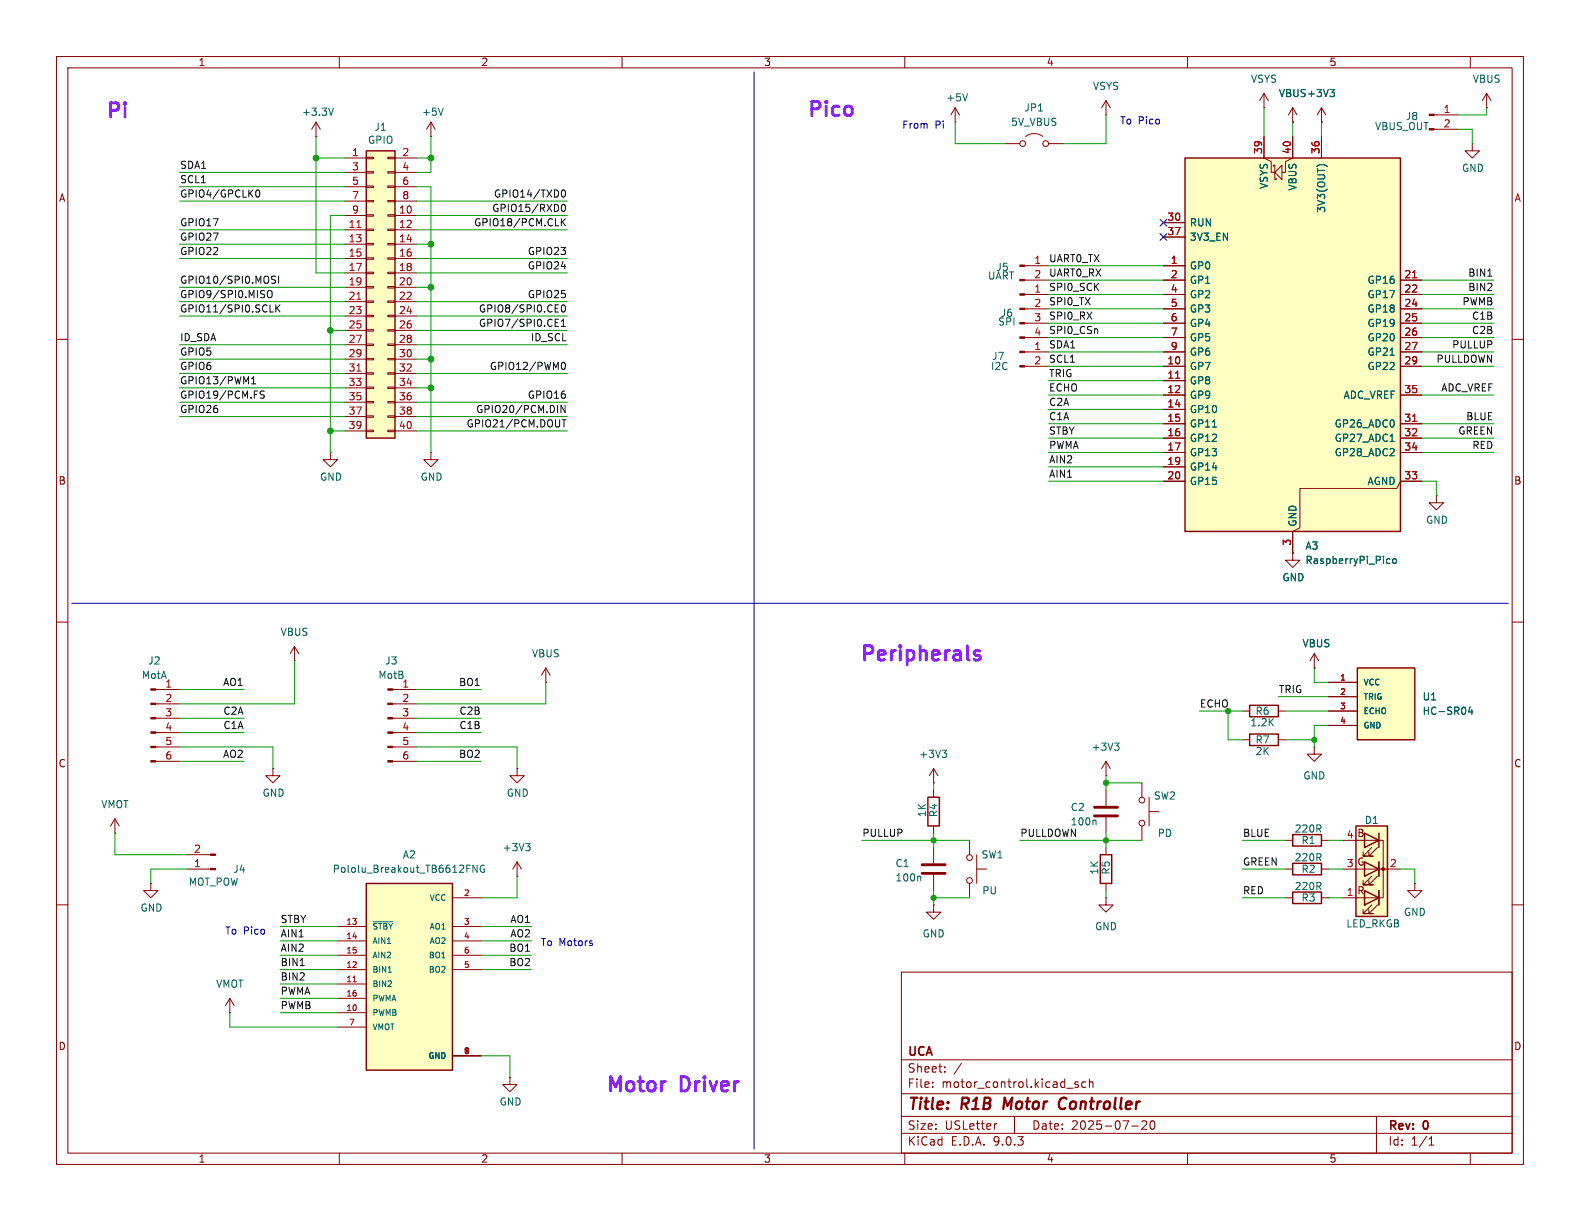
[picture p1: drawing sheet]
<svg xmlns="http://www.w3.org/2000/svg" width="279mm" height="216mm" viewBox="0 0 279 216" stroke-linecap="round" stroke-linejoin="round" font-family="sans-serif">
<g fill="none" stroke="#840000" stroke-width=".18">
<path d="M10 10h259.4v195.9h-259.4zM12 12h255.4v191.9h-255.4zM60 10v2M110 10v2M160 10v2M210 10v2M260 10v2M181.2 47h4.2M181.2 49.5h4.2M10 60h2M267.4 60h2M10 110h2"/>
<path d="M267.4 110h2M69.4 121.9h4.3M69.4 124.5h4.3M69.4 127h4.3M69.4 129.5h4.3M69.4 132.1h4.3M69.4 134.6h4.3M227.3 153.7h1.3M233.7 153.7h1.2M10 160h2M159.4 171.9h108v32h-108zM267.4 160h2"/>
<path d="M159.4 197.4h108M159.4 193.4h108M159.4 187.4h108M164.9 192.1v.2M164.9 191.4v.1M167.1 189.4v.2M167.1 188.7v.1M170 188l-1.3 1.9M176.3 198.7l-.3 .1M179.4 197.4v3M188.6 192.4h1.2M190.6 191.4l-.3-.1-.2 .2v.2l.5 .2v.3h-.5"/>
<path d="M192 191.4l-.4-.1-.3 .3v.4l.1 .2h.6M192.6 191.4l.3-.1 .3 .1 .1 .9M192.6 190.8v1.5M200.1 199.1h1.2M201.9 198.3l.6-.1 .2 .1 .1 .3-.9 1.1h.9M203.5 198.3l.2-.1a.81 .81 0 0 1 .6 .6 .81 .81 0 0 1-.3 .8l-.1 .1a.81 .81 0 0 1-.4-1.4zM243.4 197.4v6.5M60 203.9v2M110 203.9v2M159.4 200.4h108M160 203.9v2M210 203.9v2"/>
<path d="M252.7 202.5h.9M252.7 201.4l.4-.4v1.5M260 203.9v2"/>
</g>
<path d="M177.7 194.1l-.3 2M187.2 195.2a.69 .69 0 0 0 .3 .8 .69 .69 0 0 0 .8 0M188.2 194.1a.88 .88 0 0 0-.9 .9" fill="none" stroke="#840000" stroke-width=".4"/>
<g fill="#840000" stroke="#840000" stroke-width=".18">
<path d="M180.3 46.9h.9v.2h-.9z"/>
<path d="M180.3 49.4h.9v.3h-.9z"/>
<path d="M68.6 121.8h.8v.2h-.8z"/>
<path d="M68.6 124.3h.8v.3h-.8z"/>
<path d="M68.6 126.9h.8v.2h-.8z"/>
<path d="M68.6 129.4h.8v.3h-.8z"/>
<path d="M68.6 132h.8v.2h-.8z"/>
<path d="M68.6 134.5h.8v.2h-.8z"/>
</g>
<path d="M228.6 152.7h5.1v2h-5.1z" fill="none" stroke="#840000" stroke-width=".25"/>
<path d="M209.5 27.9h38.1v66.1h-38.1z" fill="#ffffc2"/>
<path d="M209.5 27.9h38.1v66.1h-38.1z" fill="none" stroke="#840000" stroke-width=".25"/>
<g fill="none" stroke="#840000" stroke-width=".18">
<path d="M195.6 17.8l-.8 1.3M195.6 17.8l.7 1.3M195.6 17.8v2.5M223.5 19.1h.1M223.5 16.5v2.6M223.5 16.5l-.7 1.3M223.5 16.5l.8 1.3M228.6 19.1v2.5M228.6 19.1l-.8 1.2M228.6 19.1l.8 1.2M233.7 19.1v2.5M233.7 19.1l-.8 1.2"/>
<path d="M233.7 19.1l.7 1.2M177.8 25.4h2.5M181.4 24.1a2.54 2.54 0 0 1 3 0M185.4 25.4h2.6M195.6 20.3h.1M205.7 39.4h3.8M223.5 24.1v3.8l1.3 .7v1.9h.6M225.2 29.5v-.3h.2v2.6h.3v-.3M225.4 30.5l1.3-1.3v2.6zM228.6 24.1v3.8l-1.3 .7v1.9h-.6M228.6 21.6h.1M233.7 21.6h.1"/>
<path d="M233.7 24.1v3.8M181.2 52.1h4.2M181.2 54.6h4.2M181.2 57.2h4.2M181.2 59.7h4.2M205.7 41.9h3.8M205.7 47h3.8M205.7 49.5h3.8M205.7 52.1h3.8M205.7 54.6h3.8M205.7 57.2h3.8M205.7 59.7h3.8"/>
<path d="M247.6 49.5h3.9M247.6 52.1h3.9M247.6 54.6h3.9M247.6 57.2h3.9M247.6 59.7h3.9M205.7 62.2h3.8M205.7 64.8h3.8M205.7 67.3h3.8M205.7 69.9h3.8M205.7 72.4h3.8M205.7 74.9h3.8M205.7 77.5h3.8"/>
<path d="M247.6 62.2h3.9M247.6 64.8h3.9M247.6 69.9h3.9M247.6 74.9h3.9M247.6 77.5h3.9M76.2 80v1.3h1.3l-1.3 1.3-1.3-1.3h1.3M76.2 80h.1M205.7 80h3.8M205.7 82.6h3.8M205.7 85.1h3.8M228.6 97.8v1.3h1.3l-1.3 1.2-1.3-1.2h1.3M228.6 97.8h.1"/>
<path d="M247.6 80h3.9M251.5 85.1h-3.9l-.6 1.3h-17.1v6.9l-1.3 .7v3.8M232.4 118.1h.1M232.4 115.6l-.8 1.2M232.4 115.6l.8 1.2M232.4 115.6v2.5M26.7 156.2v1.3h1.2l-1.2 1.3-1.3-1.3h1.3M26.7 156.2h.1M195.6 158.8v1.2h1.2l-1.2 1.3-1.3-1.3h1.3M195.6 158.8h.1"/>
<circle cx="180.8" cy="25.4" r=".51"/>
<circle cx="184.9" cy="25.4" r=".51"/>
</g>
<path d="M249.8 49.1h.7M207.9 66.9h.7M249.8 74.5h.7" fill="none" stroke="#a90000" stroke-width=".18"/>
<path d="M235.2 15.8h.8l-.4 .5M235.7 16.3l.3 .2v.3l-.3 .3M233.2 29.2l.5-.1 .7 .1M214.4 75.5h.7M245.8 62.8h.7M245.8 78h.7M245.4 98.8l.4 .1M245.8 99.6h-.4M246.3 98.9l.2-.1 .4 .1v.5l-.1 .2h-.3l-.2-.1z" fill="none" stroke="#006464" stroke-width=".18"/>
<g fill="#840000" stroke="#840000" stroke-width=".18">
<path d="M180.3 51.9h.9v.3h-.9z"/>
<path d="M180.3 54.5h.9v.2h-.9z"/>
<path d="M180.3 57h.9v.3h-.9z"/>
<path d="M180.3 59.6h.9v.2h-.9z"/>
</g>
<path d="M64.8 26.7h5v50.8h-5z" fill="#ffffc2"/>
<path d="M64.8 26.7h5v50.8h-5z" fill="none" stroke="#840000" stroke-width=".25"/>
<g fill="none" stroke="#840000" stroke-width=".18">
<path d="M168.9 19.1l-.8 1.2M168.9 19.1l.8 1.2M168.9 19.1v2.5M61 27.9h3.8M61 30.5h3.8M61 33h3.8M61 35.6h3.8M61 38.1h3.8M64.8 27.8h1.2v.3h-1.2zM64.8 30.4h1.2v.2h-1.2zM64.8 32.9h1.2v.2h-1.2zM64.8 35.4h1.2v.3h-1.2z"/>
<path d="M64.8 38h1.2v.2h-1.2zM68.6 27.8h1.2v.3h-1.2zM68.6 30.4h1.2v.2h-1.2zM68.6 32.9h1.2v.2h-1.2zM68.6 35.4h1.2v.3h-1.2zM68.6 38h1.2v.2h-1.2zM69.8 27.9h3.9M69.8 30.5h3.9M69.8 33h3.9M69.8 35.6h3.9M69.8 38.1h3.9M168.9 21.6h.1"/>
<path d="M253.6 20.3h4.2M253.6 22.9h4.2M260.3 25.4v1.3h1.3l-1.3 1.2-1.2-1.2h1.2M260.3 25.4h.1M61 40.6h3.8M61 43.2h3.8M61 45.7h3.8M61 48.3h3.8M61 50.8h3.8M61 53.3h3.8M61 55.9h3.8M61 58.4h3.8"/>
<path d="M64.8 40.5h1.2v.3h-1.2zM64.8 43.1h1.2v.2h-1.2zM64.8 45.6h1.2v.2h-1.2zM64.8 48.1h1.2v.3h-1.2zM64.8 50.7h1.2v.2h-1.2zM64.8 53.2h1.2v.3h-1.2zM64.8 55.8h1.2v.2h-1.2zM64.8 58.3h1.2v.2h-1.2zM68.6 40.5h1.2v.3h-1.2zM68.6 43.1h1.2v.2h-1.2zM68.6 45.6h1.2v.2h-1.2zM68.6 48.1h1.2v.3h-1.2z"/>
<path d="M68.6 50.7h1.2v.2h-1.2zM68.6 53.2h1.2v.3h-1.2zM68.6 55.8h1.2v.2h-1.2zM68.6 58.3h1.2v.2h-1.2zM69.8 40.6h3.9M69.8 43.2h3.9M69.8 45.7h3.9M69.8 48.3h3.9M69.8 50.8h3.9M69.8 53.3h3.9M69.8 55.9h3.9M69.8 58.4h3.9"/>
<path d="M61 61h3.8M61 63.5h3.8M61 66h3.8M61 68.6h3.8M61 71.1h3.8M61 73.7h3.8M61 76.2h3.8M64.8 60.8h1.2v.3h-1.2zM64.8 63.4h1.2v.2h-1.2zM64.8 65.9h1.2v.3h-1.2zM64.8 68.5h1.2v.2h-1.2zM64.8 71h1.2v.2h-1.2z"/>
<path d="M64.8 73.5h1.2v.3h-1.2zM64.8 76.1h1.2v.2h-1.2zM68.6 60.8h1.2v.3h-1.2zM68.6 63.4h1.2v.2h-1.2zM68.6 65.9h1.2v.3h-1.2zM68.6 68.5h1.2v.2h-1.2zM68.6 71h1.2v.2h-1.2zM68.6 73.5h1.2v.3h-1.2zM68.6 76.1h1.2v.2h-1.2zM69.8 61h3.9M69.8 63.5h3.9M69.8 66h3.9"/>
<path d="M69.8 68.6h3.9M69.8 71.1h3.9M69.8 73.7h3.9M69.8 76.2h3.9M58.4 80v1.3h1.3l-1.3 1.3-1.3-1.3h1.3M58.4 80h.1M232.4 132.1v1.3h1.3l-1.3 1.2-1.3-1.2h1.3M232.4 132.1h.1"/>
</g>
<path d="M63.1 40.2h.7M63.1 52.9h.7M63.1 65.6h.7" fill="none" stroke="#a90000" stroke-width=".18"/>
<g fill="#840000" stroke="#840000" stroke-width=".18">
<path d="M252.7 20.2h.9v.2h-.9z"/>
<path d="M252.7 22.7h.9v.3h-.9z"/>
</g>
<path d="M171.1 16.6l-.4 1.2" fill="none" stroke="#006464" stroke-width=".18"/>
<path d="M240 118.1h10.2v12.7h-10.2z" fill="#ffffc2"/>
<path d="M240 118.1h10.2v12.7h-10.2z" fill="none" stroke="#840000" stroke-width=".25"/>
<path d="M234.9 120.7h5.1M234.9 123.2h5.1M234.9 125.7h5.1M234.9 128.3h5.1M20.3 147.3h.1M20.3 144.8l-.7 1.3M20.3 144.8l.8 1.3M20.3 144.8v2.5" fill="none" stroke="#840000" stroke-width=".18"/>
<path d="M260 125l-.3 .9h.8M260.3 125.5v.8" fill="none" stroke="#006464" stroke-width=".18"/>
<path d="M239.8 146.1h5.6v16h-5.6z" fill="#ffffc2"/>
<g fill="#840000" stroke="#840000" stroke-width=".18">
<path d="M26.7 121.8h.8v.2h-.8z"/>
<path d="M26.7 124.3h.8v.3h-.8z"/>
<path d="M26.7 126.9h.8v.2h-.8z"/>
<path d="M26.7 129.4h.8v.3h-.8z"/>
<path d="M26.7 132h.8v.2h-.8z"/>
<path d="M26.7 134.5h.8v.2h-.8z"/>
<path d="M37.2 153.5h.9v.3h-.9z"/>
<path d="M37.2 151h.9v.3h-.9z"/>
<path d="M180.3 62.1h.9v.3h-.9z"/>
<path d="M180.3 64.6h.9v.3h-.9z"/>
<circle cx="244.6" cy="153.7" r=".25"/>
</g>
<path d="M221 129.8h5.1v2h-5.1zM221 124.7h5.1v2h-5.1zM228.6 147.6h5.1v2h-5.1zM228.6 157.7h5.1v2.1h-5.1zM239.8 146.1h5.6v16h-5.6zM241.3 157.5l2.5 1.3-2.5 1.2zM241.3 152.4l2.5 1.3-2.5 1.2zM241.3 147.3l2.5 1.3-2.5 1.3zM243.8 147.3v2.6M243.8 152.4v2.5M243.8 157.5v2.5" fill="none" stroke="#840000" stroke-width=".25"/>
<g fill="none" stroke="#840000" stroke-width=".18">
<path d="M76.2 24.1h.1M76.2 21.6l-.8 1.3M76.2 21.6l.8 1.3M76.2 21.6v2.5M181.2 62.2h4.2M181.2 64.8h4.2M254 87.6v1.3h1.3l-1.3 1.3-1.3-1.3h1.3M254 87.6h.1M27.5 121.9h4.2M27.5 124.5h4.2M27.5 127h4.2M27.5 129.5h4.2"/>
<path d="M27.5 132.1h4.2M27.5 134.6h4.2M48.3 135.9v1.3h1.2l-1.2 1.2-1.3-1.2h1.3M48.3 135.9h.1M91.4 135.9v1.3h1.3l-1.3 1.2-1.2-1.2h1.2M91.4 135.9h.1M219.7 130.8h1.3M219.7 125.7h1.3M226.1 130.8h1.2M226.1 125.7h1.2M33 153.7h4.2M33 151.1h4.2"/>
<path d="M91.4 154.9h.1M91.4 152.4l-.7 1.3M91.4 152.4l.8 1.3M91.4 152.4v2.5M171.4 148.6v2.5M171.4 156.2v2.6M172.7 153.7h1.8M172.7 151.1v5.1M227.3 158.8h1.3M227.3 148.6h1.3M233.7 158.8h1.2M233.7 148.6h1.2"/>
<path d="M237.5 158.8h2.5M237.5 153.7h2.5M237.5 148.6h2.5M241.3 157.5v2.5zM241.3 154.9h.1M241.3 152.4v2.5zM241.3 153.7h6.3M241.3 148.6h2.5M242.6 154.9l-1.6 1.6h.8h-.8v-.8M242.6 149.9l-1.6 1.5h.8h-.8v-.8M243.6 148.6h1v10.2h-3.3M243.6 154.9l-1.5 1.6h.7h-.7v-.8"/>
<path d="M243.6 149.9l-1.5 1.5h.7h-.7v-.8M243.8 157.5v2.5M243.8 152.4v2.5M250.2 156.2v1.3h1.3l-1.3 1.3-1.3-1.3h1.3M250.2 156.2h.1M241.3 160h.1M242.6 160l-1.6 1.5h.8h-.8v-.7M243.6 160l-1.5 1.5h.7h-.7v-.7"/>
<circle cx="171.5" cy="155.7" r=".51"/>
<circle cx="171.5" cy="151.6" r=".51"/>
</g>
<path d="M78.4 19.1l-.4 1.3M93 149.2h.7l-.4 .5M93.5 149.7l.2 .2v.3l-.2 .2" fill="none" stroke="#006464" stroke-width=".18"/>
<path d="M64.8 156.2h15.2v33h-15.2z" fill="#ffffc2"/>
<path d="M64.8 156.2h15.2v33h-15.2zM164.1 141h2v5.1h-2zM194.6 151.1h2v5.1h-2z" fill="none" stroke="#840000" stroke-width=".25"/>
<g fill="none" stroke="#840000" stroke-width=".18">
<path d="M262.9 19.1h.1M262.9 16.5l-.8 1.3M262.9 16.5l.8 1.3M262.9 16.5v2.6M55.9 24.1h.1M55.9 21.6l-.8 1.3M55.9 21.6l.7 1.3M55.9 21.6v2.5M205.7 39.4h3.8M223.5 24.1v3.8M228.6 21.6h.1M228.6 24.1v3.8"/>
<path d="M233.7 21.6h.1M233.7 24.1v3.8M205.7 41.9h3.8M205.7 47h3.8M205.7 49.5h3.8M205.7 52.1h3.8M205.7 54.6h3.8M205.7 57.2h3.8M205.7 59.7h3.8M247.6 49.5h3.9M247.6 52.1h3.9M247.6 54.6h3.9"/>
<path d="M247.6 57.2h3.9M247.6 59.7h3.9M205.7 62.2h3.8M205.7 64.8h3.8M205.7 67.3h3.8M205.7 69.9h3.8M205.7 72.4h3.8M205.7 74.9h3.8M205.7 77.5h3.8M247.6 62.2h3.9M247.6 64.8h3.9M247.6 69.9h3.9"/>
<path d="M247.6 74.9h3.9M247.6 77.5h3.9M205.7 80h3.8M205.7 82.6h3.8M205.7 85.1h3.8M228.6 97.8h.1M228.6 94v3.8M247.6 80h3.9M247.6 85.1h3.9M52.1 116.8h.1M52.1 114.3l-.8 1.3M52.1 114.3l.7 1.3"/>
<path d="M52.1 114.3v2.5M96.5 118.1l-.7 1.3M96.5 118.1l.8 1.3M96.5 118.1v2.6M232.4 118.1h.1M96.5 120.7h.1M165.1 138.4h.1M165.1 135.9v2.5M165.1 139.7v1.3M165.1 135.9l-.8 1.3M165.1 135.9l.8 1.3M195.6 137.2h.1"/>
<path d="M195.6 134.6l-.8 1.3M195.6 134.6l.7 1.3M195.6 134.6v2.6M195.6 139.7v2.8M201.9 138.4v2.6M234.9 120.7h5.1M234.9 123.2h5.1M234.9 125.7h5.1M234.9 128.3h5.1M80 158.8h5.1M165.1 146.1v1.2M165.1 149.9v2.8"/>
<path d="M165.1 154.7v2.8M195.6 144.5v2.8M195.6 149.9v1.2M195.6 156.2v1.3M201.9 146.1v2.5M203.2 143.5h1.8M203.2 141v5.1M40.6 179.1h.1M40.6 176.5l-.7 1.3M40.6 176.5l.8 1.3M40.6 176.5v2.6M59.7 163.8h5.1"/>
<path d="M59.7 166.4h5.1M59.7 168.9h5.1M59.7 171.5h5.1M59.7 174h5.1M59.7 176.5h5.1M59.7 179.1h5.1M80 163.8h5.1M80 166.4h5.1M80 168.9h5.1M80 171.5h5.1M165.1 160v1.3h1.3l-1.3 1.3-1.3-1.3h1.3M165.1 160h.1"/>
<path d="M59.7 181.6h5.1M80 186.7h5.1M90.2 190.5v1.3h1.2l-1.2 1.2-1.3-1.2h1.3M90.2 190.5h.1"/>
<circle cx="201.9" cy="145.5" r=".51"/>
<circle cx="201.9" cy="141.5" r=".51"/>
</g>
<g fill="none" stroke="#006464" stroke-width=".18">
<path d="M59 19.1l-.5 1.3M235.2 15.8h.8l-.4 .5M235.7 16.3l.3 .2v.3l-.3 .3M233.2 29.2l.5-.1 .7 .1M214.4 75.5h.7M245.8 62.8h.7M245.8 78h.7M245.4 98.8l.4 .1M245.8 99.6h-.4M246.3 98.9l.2-.1 .4 .1v.5l-.1 .2h-.3l-.2-.1zM166.6 132.7h.8l-.4 .4M167.2 133.1l.2 .3v.3l-.2 .2"/>
<path d="M197.1 131.4h.8l-.4 .5M197.6 131.9l.3 .2v.3l-.3 .3M260 125l-.3 .9h.8M260.3 125.5v.8M82.5 153h.7M84.4 153v1.2l-.8-1.2v1.2M85.6 153a.59 .59 0 0 0-.7 .6 .59 .59 0 0 0 .7 .6l.1-.5h-.2M162.6 154.9l.2 .2v.7M193.6 145l.2 .2v.7M66 163h3.4M68.6 171.9h.6"/>
</g>
<path d="M249.8 49.1h.7M207.9 66.9h.7M249.8 74.5h.7M62.4 173.6h.6" fill="none" stroke="#a90000" stroke-width=".18"/>
<path d="M163.1 154.4h4M163.1 152.9h4M193.5 144.3h4.1M193.5 142.7h4.1" fill="none" stroke="#840000" stroke-width=".51"/>
<g fill="none" stroke="#0f0f0f" stroke-width=".18">
<path d="M45.4 33.6h.1a.68 .68 0 0 1 .5 .6 .68 .68 0 0 1-.5 .7 .84 .84 0 0 1-.1-1.3zM99.3 38.7v1.2M99.4 33.7l.2-.1a.68 .68 0 0 1 .4 .6 .68 .68 0 0 1-.4 .7l-.2-.2-.1-.3zM99.4 36.2l.2-.1a.68 .68 0 0 1 .4 .7 .68 .68 0 0 1-.4 .6l-.2-.1-.1-.4zM99.4 39.2l.6 .7M100 38.7l-.7 .7M47.3 51.5l.3-.1a.43 .43 0 0 1 .5 .4v.4a.42 .42 0 0 1-.4 .5 .42 .42 0 0 1-.4-.5zM47.8 55.2h.6M48.7 48.9l-.5-.1-.1 .1v.4l.5 .3 .1 .3-.2 .2-.5-.1M48.8 53.9v1.3M49 54.5l.5 .7M49.3 48.8v1.3"/>
<path d="M49.5 53.9l-.7 .7M98.2 57.1h.4M98.2 57.7h.6M98.2 56.4h.6M99.3 57.7h.7M99.3 56.8l.3-.4v1.3M99.4 54l.2-.1a.68 .68 0 0 1 .4 .6 .68 .68 0 0 1-.4 .7l-.2-.1-.1-.4zM263.1 48.8h.7M44.5 67.9h.7M44.5 67l.4-.4v1.3M46.7 69.2l-.5-.1-.1 .2v.3l.5 .3 .1 .3-.2 .2h-.5M99.4 64.2l.2-.1a.68 .68 0 0 1 .4 .6 .68 .68 0 0 1-.4 .6l-.2-.1-.1-.3z"/>
<path d="M99.4 74.2h.7M99.7 74.2v1.3M99.9 71.7v1.3l-.7-1.3v1.3M53.1 170.7h.7"/>
</g>
<path d="M133.3 12.7v190.5M12.7 106.7h254" fill="none" stroke="#0000c2" stroke-width=".18"/>
<g fill="none" stroke="#009600" stroke-width=".18">
<path d="M223.5 19.1v5M262.9 19.1v1.2h-5.1M31.7 30.5h29.3M31.7 33h29.3M31.7 35.6h29.3M55.9 24.1v24.2h5.1M55.9 27.9h5.1M61 38.1h-2.6v41.9M73.7 33h2.5v47M73.7 38.1h26.6M73.7 27.9h2.5M73.7 35.6h26.6"/>
<path d="M76.2 24.1v6.4h-2.5M168.9 21.6v3.8h8.9M195.6 20.3v5.1h-7.6M228.6 21.6v2.5M233.7 21.6v2.5M257.8 22.9h2.5v2.5M31.7 50.8h29.3M31.7 40.6h29.3M31.7 45.7h29.3M31.7 43.2h29.3M31.7 55.9h29.3M31.7 53.3h29.3"/>
<path d="M58.4 58.4h2.6M73.7 48.3h26.6M73.7 50.8h2.5M73.7 58.4h26.6M73.7 40.6h26.6M73.7 45.7h26.6M73.7 43.2h2.5M73.7 55.9h26.6M73.7 53.3h26.6M185.4 49.5h20.3M185.4 54.6h20.3M185.4 52.1h20.3"/>
<path d="M185.4 57.2h20.3M185.4 59.7h20.3M185.4 47h20.3M251.5 49.5h12.7M251.5 54.6h12.7M251.5 52.1h12.7M251.5 57.2h12.7M251.5 59.7h12.7M31.7 61h29.3M31.7 68.6h29.3M31.7 63.5h29.3M31.7 73.7h29.3"/>
<path d="M31.7 66h29.3M31.7 71.1h29.3M58.4 76.2h2.6M73.7 61h26.6M73.7 76.2h26.6M73.7 68.6h2.5M73.7 63.5h2.5M73.7 73.7h26.6M73.7 66h26.6M73.7 71.1h26.6M185.4 69.9h20.3M185.4 74.9h20.3"/>
<path d="M185.4 64.8h20.3M185.4 77.5h20.3M185.4 62.2h20.3M185.4 72.4h20.3M185.4 67.3h20.3M251.5 69.9h12.7M251.5 74.9h12.7M251.5 64.8h12.7M251.5 77.5h12.7M251.5 62.2h12.7M185.4 80h20.3M185.4 85.1h20.3"/>
<path d="M185.4 82.6h20.3M251.5 80h12.7M251.5 85.1h2.5v2.5M52.1 116.8v7.7h-20.4M232.4 118.1v2.6h2.5M31.7 121.9h11.5M31.7 129.5h11.5M31.7 127h11.5M31.7 132.1h16.6v3.8M31.7 134.6h11.5M73.7 121.9h11.4M73.7 132.1h17.7v3.8"/>
<path d="M73.7 129.5h11.4M73.7 127h11.4M73.7 134.6h11.4M96.5 120.7v3.8h-22.8M165.1 138.4v1.3M195.6 137.2v2.5M195.6 138.4h6.3M212.1 125.7h7.6M217.2 125.7v5.1h2.5M226.1 123.2h8.8M227.3 130.8h5.1M227.3 125.7h7.6"/>
<path d="M234.9 128.3h-2.5v3.8M20.3 147.3v3.8h12.7M33 153.7h-6.3v2.5M91.4 154.9v3.9h-6.3M152.4 148.6h19M165.1 158.8h6.3M165.1 147.3v2.6M165.1 157.5v2.5M180.3 148.6h21.6M195.6 147.3v2.6M195.6 157.5v1.3M219.7 158.8h7.6"/>
<path d="M219.7 153.7h7.6M219.7 148.6h7.6M234.9 158.8h2.6M234.9 153.7h2.6M234.9 148.6h2.6M247.6 153.7h2.6v2.5M40.6 179.1v2.5h19.1M49.5 179.1h10.2M49.5 163.8h10.2M49.5 176.5h10.2M49.5 171.5h10.2M49.5 168.9h10.2"/>
<path d="M49.5 166.4h10.2M49.5 174h10.2M85.1 163.8h8.9M85.1 171.5h8.9M85.1 168.9h8.9M85.1 166.4h8.9M85.1 186.7h5.1v3.8"/>
</g>
<path d="M205.1 38.8l1.2 1.2M206.3 38.8l-1.2 1.2M205.1 41.3l1.2 1.2M206.3 41.3l-1.2 1.2" fill="none" stroke="#000084" stroke-width=".18"/>
<path d="M173.2 115.2l-.6-.2-.3 .4 .1 .4 .8 .2 .1 .2-.1 .4-.2 .1-.7-.1" fill="none" stroke="#9020ff" stroke-width=".51"/>
<g fill="#009600" stroke="#009600" stroke-width=".18">
<circle cx="165.1" cy="148.6" r=".46"/>
<circle cx="195.6" cy="138.4" r=".46"/>
<circle cx="195.6" cy="148.6" r=".46"/>
<circle cx="232.4" cy="130.8" r=".46"/>
<circle cx="217.2" cy="125.7" r=".46"/>
<circle cx="76.2" cy="50.8" r=".51"/>
<circle cx="76.2" cy="27.9" r=".51"/>
<circle cx="165.1" cy="158.8" r=".46"/>
<circle cx="55.9" cy="27.9" r=".51"/>
<circle cx="76.2" cy="63.5" r=".51"/>
<circle cx="76.2" cy="43.2" r=".51"/>
<circle cx="76.2" cy="68.6" r=".51"/>
<circle cx="58.4" cy="58.4" r=".51"/>
<circle cx="58.4" cy="76.2" r=".51"/>
</g>
<g font-size="3.5" fill="#9020ff">
<text x="18.4" y="21.6">Pi</text>
<text x="142.4" y="21.3">Pico</text>
<text x="151.8" y="117.6">Peripherals</text>
<text x="106.9" y="193.8">Motor</text>
<text x="120.4" y="193.8">Driver</text>
</g>
<g font-size="2.8" fill="#840000">
<text x="160.4" y="196.8">Title:</text>
<text x="170.1" y="196.8">R1B</text>
<text x="178.3" y="196.8">Motor</text>
<text x="188.9" y="196.8">Controller</text>
</g>
<g font-size="2.1" fill="#840000">
<text x="160.4" y="189.9">Sheet:</text>
<text x="160.4" y="187.1">UCA</text>
<text x="160.4" y="192.6">File:</text>
<text x="166.5" y="192.6">motor_control.kicad_sch</text>
<text x="160.4" y="202.8">KiCad</text>
<text x="160.4" y="200">Size:</text>
<text x="167.1" y="200">USLetter</text>
<text x="168.1" y="202.8">E.D.A.</text>
<text x="175.7" y="202.8">9.0.3</text>
<text x="182.4" y="200">Date:</text>
<text x="189.4" y="200">2025-07-20</text>
<text x="245.4" y="200.2">Rev:</text>
<text x="245.4" y="202.8">Id:</text>
<text x="249.5" y="202.8">1/1</text>
<text x="251.8" y="200.2">0</text>
</g>
<g font-size="1.8" fill="#840000">
<text x="35" y="11.9">1</text>
<text x="85" y="11.9">2</text>
<text x="135" y="11.9">3</text>
<text x="185" y="11.9">4</text>
<text x="235" y="11.9">5</text>
<text x="10.3" y="35.9">A</text>
<text x="267.7" y="35.9">A</text>
<text x="10.3" y="85.9">B</text>
<text x="267.7" y="85.9">B</text>
<text x="10.3" y="135.9">C</text>
<text x="267.7" y="135.9">C</text>
<text x="239.9" y="148.2">B</text>
<text x="239.9" y="153.3">G</text>
<text x="239.9" y="158.3">R</text>
<text x="10.3" y="185.9">D</text>
<text x="267.7" y="185.9">D</text>
<text x="35" y="205.8">1</text>
<text x="85" y="205.8">2</text>
<text x="135" y="205.8">3</text>
<text x="185" y="205.8">4</text>
<text x="235" y="205.8">5</text>
</g>
<g font-size="1.8" fill="#006464">
<text x="193.2" y="16.1">VSYS</text>
<text x="221.1" y="14.8">VSYS</text>
<text x="226" y="17.4">VBUS+3V3</text>
<text x="260.3" y="14.8">VBUS</text>
<text x="53.3" y="20.7">+3.3V</text>
<text x="66.1" y="23.3">J1</text>
<text x="74.5" y="20.7">+5V</text>
<text x="167.2" y="18.1">+5V</text>
<text x="178.7" y="22.5">5V_VBUS</text>
<text x="181.1" y="19.9">JP1</text>
<text x="243.1" y="23.2">VBUS_OUT</text>
<text x="248.5" y="21.4">J8</text>
<text x="65" y="25.6">GPIO</text>
<text x="224.4" y="33.5" transform="rotate(-90 224.4 33.5)">VSYS</text>
<text x="229.5" y="33.8" transform="rotate(-90 229.5 33.8)">VBUS</text>
<text x="258.4" y="30.6">GND</text>
<text x="210.3" y="40.2">RUN</text>
<text x="234.5" y="37.7" transform="rotate(-90 234.5 37.7)">3V3(OUT)</text>
<text x="210.3" y="42.8">3V3_EN</text>
<text x="210.3" y="47.9">GP0</text>
<text x="174.6" y="49.6">UART</text>
<text x="176.1" y="48.1">J5</text>
<text x="210.3" y="50.4">GP1</text>
<text x="210.3" y="52.9">GP2</text>
<text x="241.7" y="50.4">GP16</text>
<text x="241.7" y="52.9">GP17</text>
<text x="176.4" y="57.8">SPI</text>
<text x="176.9" y="56.2">J6</text>
<text x="210.3" y="55.5">GP3</text>
<text x="210.3" y="58">GP4</text>
<text x="241.7" y="55.5">GP18</text>
<text x="241.7" y="58">GP19</text>
<text x="175.1" y="65.6">I2C</text>
<text x="175.3" y="63.9">J7</text>
<text x="210.3" y="60.6">GP5</text>
<text x="210.3" y="63.1">GP6</text>
<text x="210.3" y="65.6">GP7</text>
<text x="241.7" y="60.6">GP20</text>
<text x="241.7" y="63.1">GP21</text>
<text x="241.7" y="65.6">GP22</text>
<text x="210.3" y="68.2">GP8</text>
<text x="210.3" y="70.7">GP9</text>
<text x="237.5" y="70.7">ADC_VREF</text>
<text x="210.3" y="73.3">GP10</text>
<text x="210.3" y="75.8">GP11</text>
<text x="235.9" y="75.8">GP26_ADC0</text>
<text x="210.3" y="78.3">GP12</text>
<text x="210.3" y="80.9">GP13</text>
<text x="210.3" y="83.4">GP14</text>
<text x="235.9" y="78.3">GP27_ADC1</text>
<text x="235.9" y="80.9">GP28_ADC2</text>
<text x="56.5" y="85.2">GND</text>
<text x="74.3" y="85.2">GND</text>
<text x="210.3" y="86">GP15</text>
<text x="241.7" y="86">AGND</text>
<text x="229.5" y="93.2" transform="rotate(-90 229.5 93.2)">GND</text>
<text x="252.1" y="92.8">GND</text>
<text x="230.8" y="97.4">A3</text>
<text x="230.8" y="99.9">RaspberryPi_Pico</text>
<text x="226.7" y="103">GND</text>
<text x="49.5" y="112.6">VBUS</text>
<text x="26.1" y="117.7">J2</text>
<text x="68" y="117.7">J3</text>
<text x="94" y="116.4">VBUS</text>
<text x="230.2" y="114.6">VBUS</text>
<text x="25" y="120.2">MotA</text>
<text x="66.8" y="120.2">MotB</text>
<text x="71" y="121.7">1</text>
<text x="251.5" y="124.1">U1</text>
<text x="221" y="128.6">1.2K</text>
<text x="221.9" y="131.7">R7</text>
<text x="221.9" y="126.6">R6</text>
<text x="251.5" y="126.6">HC-SR04</text>
<text x="162.5" y="134.2">+3V3</text>
<text x="192.9" y="132.9">+3V3</text>
<text x="221.9" y="133.7">2K</text>
<text x="17.8" y="143.1">VMOT</text>
<text x="46.3" y="141.1">GND</text>
<text x="89.5" y="141.1">GND</text>
<text x="189.2" y="143.6">C2</text>
<text x="204" y="141.6">SW2</text>
<text x="230.4" y="138">GND</text>
<text x="163.9" y="144.6" transform="rotate(-90 163.9 144.6)">1K</text>
<text x="166" y="144.6" transform="rotate(-90 166 144.6)">R4</text>
<text x="189.2" y="146.2">100n</text>
<text x="204.6" y="148.2">PD</text>
<text x="228.8" y="147.4">220R</text>
<text x="230.1" y="149.5">R1</text>
<text x="241.2" y="145.9">D1</text>
<text x="41.2" y="154.5">J4</text>
<text x="58.7" y="154.5">Pololu_Breakout_TB6612FNG</text>
<text x="71.1" y="152">A2</text>
<text x="88.8" y="150.7">+3V3</text>
<text x="158.3" y="153.5">C1</text>
<text x="173.5" y="152">SW1</text>
<text x="194.4" y="154.8" transform="rotate(-90 194.4 154.8)">1K</text>
<text x="196.4" y="154.8" transform="rotate(-90 196.4 154.8)">R5</text>
<text x="228.8" y="152.5">220R</text>
<text x="230.1" y="154.5">R2</text>
<text x="24.7" y="161.4">GND</text>
<text x="33.3" y="156.8">MOT_POW</text>
<text x="158.3" y="156.1">100n</text>
<text x="173.6" y="158.3">PU</text>
<text x="228.8" y="157.6">220R</text>
<text x="230.1" y="159.6">R3</text>
<text x="163.1" y="166">GND</text>
<text x="193.5" y="164.7">GND</text>
<text x="238" y="164.2">LED_RKGB</text>
<text x="248.2" y="162.2">GND</text>
<text x="38.1" y="174.9">VMOT</text>
<text x="88.2" y="195.7">GND</text>
</g>
<g font-size="1.8" fill="#0000c2">
<text x="159.4" y="23">From</text>
<text x="165.3" y="23">Pi</text>
<text x="198" y="22.2">To Pico</text>
<text x="39.7" y="165.5">To Pico</text>
<text x="95.5" y="167.5">To Motors</text>
</g>
<g font-size="1.8" fill="#a90000">
<text x="255.2" y="20.1">1</text>
<text x="255.2" y="22.6">2</text>
<text x="62.2" y="27.7">1</text>
<text x="71" y="27.7">2</text>
<text x="223.3" y="27.3" transform="rotate(-90 223.3 27.3)">39</text>
<text x="228.3" y="27.3" transform="rotate(-90 228.3 27.3)">40</text>
<text x="233.4" y="27.3" transform="rotate(-90 233.4 27.3)">36</text>
<text x="62.2" y="30.2">3</text>
<text x="62.2" y="32.8">5</text>
<text x="62.2" y="35.3">7</text>
<text x="71" y="30.2">4</text>
<text x="71" y="32.8">6</text>
<text x="71" y="35.3">8</text>
<text x="61.6" y="40.4">11</text>
<text x="62.2" y="37.8">9</text>
<text x="70.4" y="37.8">10</text>
<text x="70.4" y="40.4">12</text>
<text x="206.3" y="39.1">30</text>
<text x="206.3" y="41.7">37</text>
<text x="61.6" y="42.9">13</text>
<text x="61.6" y="45.5">15</text>
<text x="70.4" y="42.9">14</text>
<text x="70.4" y="45.5">16</text>
<text x="182.8" y="46.7">1</text>
<text x="206.9" y="46.7">1</text>
<text x="61.6" y="48">17</text>
<text x="61.6" y="50.5">19</text>
<text x="61.6" y="53.1">21</text>
<text x="70.4" y="48">18</text>
<text x="70.4" y="50.5">20</text>
<text x="70.4" y="53.1">22</text>
<text x="182.8" y="49.3">2</text>
<text x="182.8" y="51.8">1</text>
<text x="206.9" y="49.3">2</text>
<text x="206.9" y="51.8">4</text>
<text x="248.2" y="49.3">21</text>
<text x="248.2" y="51.8">22</text>
<text x="61.6" y="55.6">23</text>
<text x="61.6" y="58.2">25</text>
<text x="70.4" y="55.6">24</text>
<text x="70.4" y="58.2">26</text>
<text x="182.8" y="54.4">2</text>
<text x="182.8" y="56.9">3</text>
<text x="182.8" y="59.4">4</text>
<text x="206.9" y="54.4">5</text>
<text x="206.9" y="56.9">6</text>
<text x="206.9" y="59.4">7</text>
<text x="248.2" y="54.4">24</text>
<text x="248.2" y="56.9">25</text>
<text x="248.2" y="59.4">26</text>
<text x="61.6" y="60.7">27</text>
<text x="61.6" y="63.2">29</text>
<text x="61.6" y="65.8">31</text>
<text x="70.4" y="60.7">28</text>
<text x="70.4" y="63.2">30</text>
<text x="70.4" y="65.8">32</text>
<text x="182.8" y="62">1</text>
<text x="182.8" y="64.5">2</text>
<text x="206.3" y="64.5">10</text>
<text x="206.9" y="62">9</text>
<text x="248.2" y="62">27</text>
<text x="248.2" y="64.5">29</text>
<text x="61.6" y="68.3">33</text>
<text x="61.6" y="70.9">35</text>
<text x="70.4" y="68.3">34</text>
<text x="70.4" y="70.9">36</text>
<text x="206.3" y="67.1">11</text>
<text x="206.3" y="69.6">12</text>
<text x="248.2" y="69.6">35</text>
<text x="61.6" y="73.4">37</text>
<text x="61.6" y="75.9">39</text>
<text x="70.4" y="73.4">38</text>
<text x="70.4" y="75.9">40</text>
<text x="206.3" y="72.1">14</text>
<text x="206.3" y="74.7">15</text>
<text x="206.3" y="77.2">16</text>
<text x="248.2" y="74.7">31</text>
<text x="248.2" y="77.2">32</text>
<text x="206.3" y="79.8">17</text>
<text x="206.3" y="82.3">19</text>
<text x="248.2" y="79.8">34</text>
<text x="206.3" y="84.8">20</text>
<text x="248.2" y="84.8">33</text>
<text x="228.3" y="96.6" transform="rotate(-90 228.3 96.6)">3</text>
<text x="29.1" y="121.7">1</text>
<text x="29.1" y="124.2">2</text>
<text x="71" y="124.2">2</text>
<text x="29.1" y="126.7">3</text>
<text x="29.1" y="129.3">4</text>
<text x="29.1" y="131.8">5</text>
<text x="71" y="126.7">3</text>
<text x="71" y="129.3">4</text>
<text x="71" y="131.8">5</text>
<text x="29.1" y="134.4">6</text>
<text x="71" y="134.4">6</text>
<text x="238.1" y="148.3">4</text>
<text x="34.2" y="153.4">1</text>
<text x="34.2" y="150.9">2</text>
<text x="238.1" y="153.4">3</text>
<text x="245.7" y="153.4">2</text>
<text x="238.1" y="158.5">1</text>
</g>
<g font-size="1.8" fill="#0f0f0f">
<text x="31.7" y="29.9">SDA1</text>
<text x="31.7" y="35">GPIO4/GPCLK0</text>
<text x="31.7" y="32.5">SCL1</text>
<text x="87.2" y="35">GPIO14/TXD0</text>
<text x="31.7" y="40.1">GPIO17</text>
<text x="83.7" y="40.1">GPIO18/PCM.CLK</text>
<text x="86.9" y="37.6">GPIO15/RXD0</text>
<text x="31.7" y="45.2">GPIO22</text>
<text x="31.7" y="42.6">GPIO27</text>
<text x="93.2" y="45.2">GPIO23</text>
<text x="93.2" y="47.7">GPIO24</text>
<text x="185.4" y="46.5">UART0_TX</text>
<text x="31.7" y="50.3">GPIO10/SPI0.MOSI</text>
<text x="31.7" y="52.8">GPIO9/SPI0.MISO</text>
<text x="93.2" y="52.8">GPIO25</text>
<text x="185.4" y="49">UART0_RX</text>
<text x="185.4" y="51.5">SPI0_SCK</text>
<text x="259.5" y="49">BIN1</text>
<text x="259.5" y="51.5">BIN2</text>
<text x="31.7" y="55.3">GPIO11/SPI0.SCLK</text>
<text x="84.6" y="57.9">GPIO7/SPI0.CE1</text>
<text x="84.6" y="55.3">GPIO8/SPI0.CE0</text>
<text x="185.4" y="56.6">SPI0_RX</text>
<text x="185.4" y="54.1">SPI0_TX</text>
<text x="185.4" y="59.2">SPI0_CSn</text>
<text x="258.5" y="54.1">PWMB</text>
<text x="260.2" y="59.2">C2B</text>
<text x="260.2" y="56.6">C1B</text>
<text x="31.7" y="65.5">GPIO6</text>
<text x="31.7" y="60.4">ID_SDA</text>
<text x="31.7" y="63">GPIO5</text>
<text x="86.5" y="65.5">GPIO12/PWM0</text>
<text x="93.8" y="60.4">ID_SCL</text>
<text x="185.4" y="64.2">SCL1</text>
<text x="185.4" y="61.7">SDA1</text>
<text x="253.9" y="64.2">PULLDOWN</text>
<text x="256.7" y="61.7">PULLUP</text>
<text x="31.7" y="68">GPIO13/PWM1</text>
<text x="31.7" y="70.6">GPIO19/PCM.FS</text>
<text x="93.2" y="70.6">GPIO16</text>
<text x="185.4" y="71.9">C2A</text>
<text x="185.4" y="66.8">TRIG</text>
<text x="185.4" y="69.3">ECHO</text>
<text x="254.8" y="69.3">ADC_VREF</text>
<text x="31.7" y="73.1">GPIO26</text>
<text x="82.4" y="75.7">GPIO21/PCM.DOUT</text>
<text x="84.1" y="73.1">GPIO20/PCM.DIN</text>
<text x="185.4" y="74.4">C1A</text>
<text x="185.4" y="76.9">STBY</text>
<text x="257.8" y="76.9">GREEN</text>
<text x="259.2" y="74.4">BLUE</text>
<text x="185.4" y="79.5">PWMA</text>
<text x="185.4" y="82">AIN2</text>
<text x="260.3" y="79.5">RED</text>
<text x="185.4" y="84.6">AIN1</text>
<text x="39.3" y="121.4">AO1</text>
<text x="81.1" y="121.4">BO1</text>
<text x="212.1" y="125.2">ECHO</text>
<text x="226.1" y="122.7">TRIG</text>
<text x="39.4" y="129">C1A</text>
<text x="39.4" y="126.5">C2A</text>
<text x="81.1" y="126.5">C2B</text>
<text x="81.1" y="129">C1B</text>
<text x="39.3" y="134.1">AO2</text>
<text x="81.1" y="134.1">BO2</text>
<text x="152.4" y="148.1">PULLUP</text>
<text x="180.3" y="148.1">PULLDOWN</text>
<text x="219.7" y="148.1">BLUE</text>
<text x="219.7" y="153.1">GREEN</text>
<text x="219.7" y="158.2">RED</text>
<text x="49.5" y="165.8">AIN1</text>
<text x="49.5" y="163.3">STBY</text>
<text x="90.1" y="165.8">AO2</text>
<text x="90.1" y="163.3">AO1</text>
<text x="49.5" y="173.5">BIN2</text>
<text x="49.5" y="170.9">BIN1</text>
<text x="49.5" y="168.4">AIN2</text>
<text x="90" y="168.4">BO1</text>
<text x="90" y="170.9">BO2</text>
<text x="49.5" y="176">PWMA</text>
<text x="49.5" y="178.5">PWMB</text>
</g>
<g font-size="1.4" fill="#a90000">
<text x="236.9" y="120.4">1</text>
<text x="236.9" y="122.9">2</text>
<text x="236.9" y="125.5">3</text>
<text x="236.9" y="128">4</text>
<text x="81.9" y="158.5">2</text>
<text x="61.1" y="163.6">13</text>
<text x="61.1" y="166.1">14</text>
<text x="81.9" y="163.6">3</text>
<text x="81.9" y="166.1">4</text>
<text x="61.1" y="168.7">15</text>
<text x="61.1" y="171.2">12</text>
<text x="61.1" y="173.7">11</text>
<text x="81.9" y="168.7">6</text>
<text x="81.9" y="171.2">5</text>
<text x="61.1" y="176.3">16</text>
<text x="61.1" y="178.8">10</text>
<text x="61.6" y="181.4">7</text>
<text x="81.9" y="186.4">1</text>
</g>
<g font-size="1.4" fill="#006464">
<text x="241" y="121.4">VCC</text>
<text x="241" y="123.9">TRIG</text>
<text x="241" y="126.5">ECHO</text>
<text x="241" y="129">GND</text>
<text x="75.8" y="159.5">VCC</text>
<text x="65.8" y="164.6">~{STBY}</text>
<text x="65.8" y="167.1">AIN1</text>
<text x="75.8" y="164.6">AO1</text>
<text x="75.8" y="167.1">AO2</text>
<text x="65.8" y="169.6">AIN2</text>
<text x="65.8" y="172.2">BIN1</text>
<text x="75.7" y="169.6">BO1</text>
<text x="75.7" y="172.2">BO2</text>
<text x="65.8" y="174.7">BIN2</text>
<text x="65.8" y="177.3">PWMA</text>
<text x="65.8" y="179.8">PWMB</text>
<text x="65.8" y="182.3">VMOT</text>
<text x="75.6" y="187.4">GND</text>
</g>
</svg>
